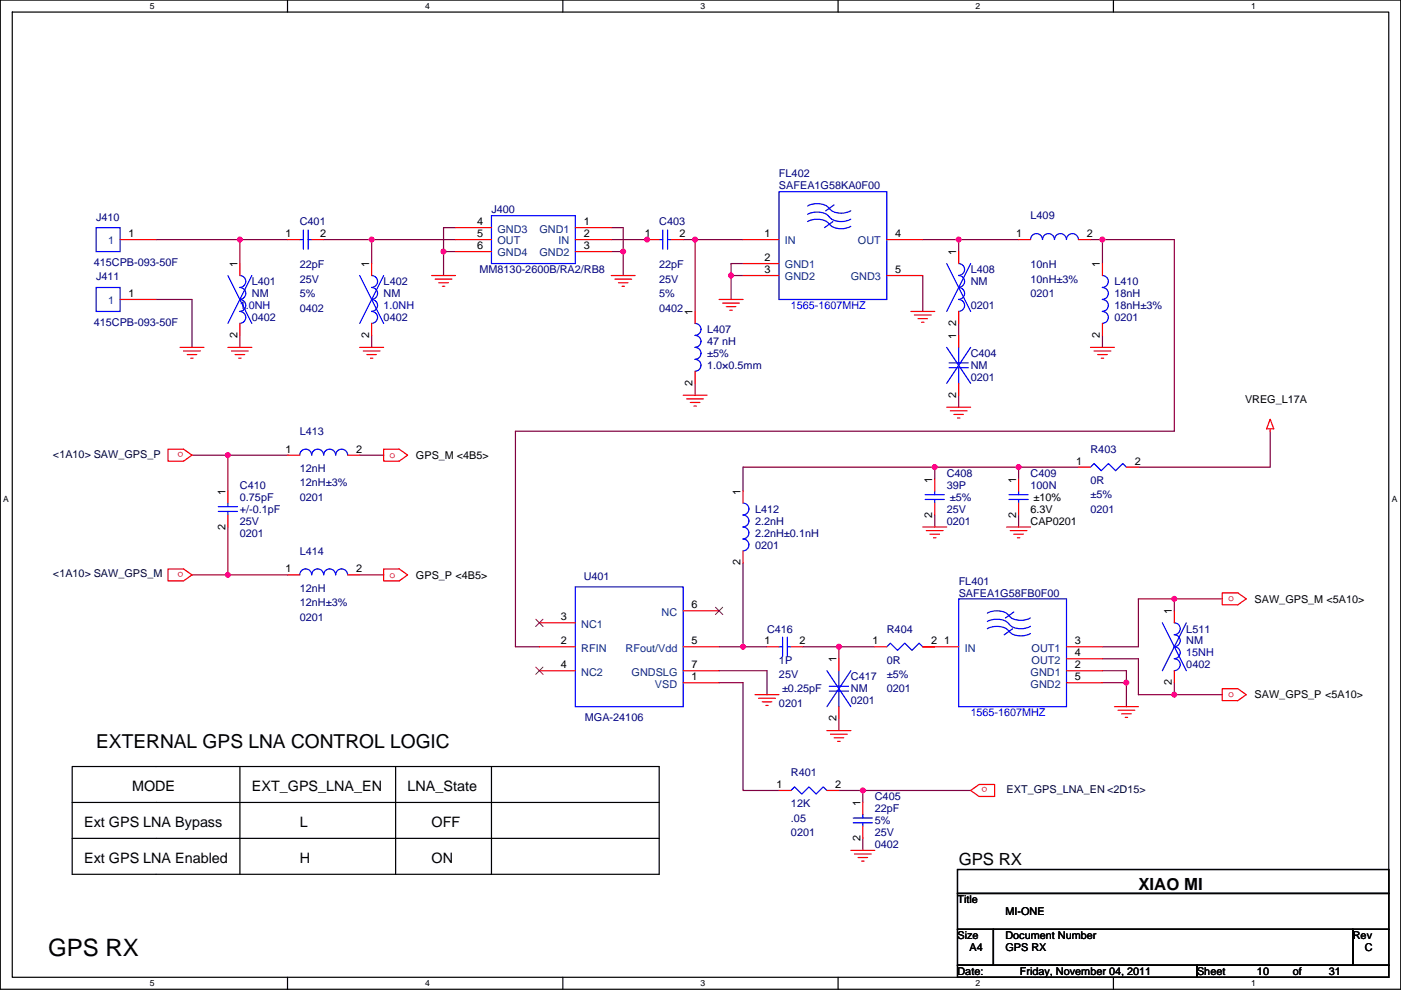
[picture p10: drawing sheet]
<svg xmlns="http://www.w3.org/2000/svg" width="297mm" height="210mm" viewBox="0 0 297 210" stroke-linecap="round" stroke-linejoin="round" font-family="sans-serif">
<path d="M.1 0h296.9v209.8h-296.9zM2.6 2.6h291.8v204.7h-291.8z" fill="none" stroke="#000" stroke-width=".25"/>
<g fill="#fff">
<path d="M31.8 .3h1v2h-1z"/>
<path d="M31.8 207.5h1v2.1h-1z"/>
</g>
<path d="M61 0v2.6M61 207.3v2.5" fill="none" stroke="#000" stroke-width=".25"/>
<g fill="#fff">
<path d="M90.1 .3h1v2h-1z"/>
<path d="M90.1 207.5h1v2.1h-1z"/>
</g>
<path d="M119.3 0v2.6M119.3 207.3v2.5" fill="none" stroke="#000" stroke-width=".25"/>
<g fill="#fff">
<path d="M148.5 .3h1v2h-1z"/>
<path d="M148.5 207.5h1v2.1h-1z"/>
</g>
<path d="M177.7 0v2.6M177.7 207.3v2.5" fill="none" stroke="#000" stroke-width=".25"/>
<g fill="#fff">
<path d="M206.9 .3h1v2h-1z"/>
<path d="M206.9 207.5h1v2.1h-1z"/>
</g>
<path d="M236.1 0v2.6M236.1 207.3v2.5" fill="none" stroke="#000" stroke-width=".25"/>
<g fill="#fff">
<path d="M265.2 .3h1v2h-1z"/>
<path d="M265.2 207.5h1v2.1h-1z"/>
<path d="M.7 104.9h1.2v2.1h-1.2z"/>
<path d="M295.1 104.9h1.2v2.1h-1.2z"/>
</g>
<g fill="none" stroke="#000" stroke-width=".25">
<path d="M15.3 162.6h124.5v22.8h-124.5zM15.3 170.2h124.5M15.3 177.8h124.5M50.9 162.6v22.8M83.9 162.6v22.8M104.2 162.6v22.8M203 184.4h91.4v5.1h-91.4zM203 189.5h91.4v7.6h-91.4zM203 197.1h7.6v7.6h-7.6zM210.6 197.1h76.2v7.6h-76.2zM286.8 197.1h7.6v7.6h-7.6zM203 204.7h50.8v2.6h-50.8z"/>
<path d="M253.8 204.7h40.6v2.6h-40.6z"/>
</g>
<g fill="none" stroke="#800040" stroke-width=".25">
<path d="M33.1 50.8h17.8M50.9 50.8v5.1M50.9 50.8h10.1M68.6 50.8h10.2M78.8 50.8h17.8M78.8 50.8v5.1M94 53.4v5M96.6 48.3h-2.6v5.1h2.6M129.6 50.8h7.6M129.6 48.3h2.5v5.1M129.6 53.4h2.5M132.1 53.4v5"/>
<path d="M144.8 50.8h2.6M147.4 50.8h10.1M147.4 50.8v15.3M155 58.4v5.1M157.5 55.9h-2.5v2.5h2.5M195.6 58.4v7.7M195.6 50.8h7.7M203.3 50.8v2.6M203.3 50.8h12.7M231.2 50.8h2.5M233.7 50.8v5.1M233.7 50.8h15.3v40.7h-139.7v45.7h5.1"/>
<path d="M33.1 63.5h7.6v10.2M50.9 71.1v2.6M78.8 71.1v2.6M203.3 68.6v2.5M233.7 71.1v2.6M40.7 96.5h7.6v7.7M48.3 96.5h12.7M76.3 96.5h5M147.4 81.3v2.5M198.2 99.1h17.8M198.2 99.1v2.5M198.2 99.1h-40.7v5.1"/>
<path d="M203.3 83.8v2.6M216 99.1v2.5M216 99.1h12.7M269.3 91.5v7.6h-27.9M48.3 111.8v10.1M157.5 119.4v17.8M198.2 109.2v2.6M216 109.2v2.6M40.7 121.9h7.6M48.3 121.9h12.7M76.3 121.9h5M152.5 137.2h5"/>
<path d="M157.5 137.2h5.1M170.2 137.2h7.7v2.5M177.9 137.2h7.6M195.6 137.2h2.6M233.7 139.7h7.7v7.6h7.6M249 127h10.1M249 129.6v-2.6h-7.6v10.2h-7.7M152.5 142.3h10.1v5M152.5 144.8h5v22.9h7.7M177.9 152.4v2.6M233.7 142.3h5.1v2.5M233.7 144.8h5.1"/>
<path d="M238.8 144.8v5.1M249 144.8v2.5M249 147.3h10.1M177.9 167.7h5v2.5M182.9 167.7h22.9M182.9 177.8v2.6"/>
</g>
<g fill="#f0f" stroke="#f0f" stroke-width=".25">
<circle cx="50.8" cy="50.8" r=".5"/>
<circle cx="94" cy="53.3" r=".5"/>
<circle cx="132.1" cy="53.3" r=".5"/>
<circle cx="155" cy="58.4" r=".5"/>
<circle cx="147.4" cy="50.8" r=".5"/>
<circle cx="182.9" cy="167.6" r=".5"/>
<circle cx="177.8" cy="137.2" r=".5"/>
<circle cx="238.8" cy="144.8" r=".5"/>
<circle cx="249" cy="147.3" r=".5"/>
<circle cx="157.5" cy="137.2" r=".5"/>
<circle cx="215.9" cy="99.1" r=".5"/>
<circle cx="198.2" cy="99.1" r=".5"/>
<circle cx="48.3" cy="96.5" r=".5"/>
<circle cx="48.3" cy="121.9" r=".5"/>
<circle cx="249" cy="127" r=".5"/>
<circle cx="233.7" cy="50.8" r=".5"/>
<circle cx="78.8" cy="50.8" r=".5"/>
<circle cx="137.2" cy="50.8" r=".5"/>
<circle cx="203.2" cy="50.8" r=".5"/>
</g>
<g fill="none" stroke="#f00" stroke-width=".25">
<path d="M25.5 50.8h7.6M50.9 55.9v2.5M61 50.8h2.6M66.1 50.8h2.5M78.8 55.9v2.5M91.5 58.4h5.1M92.3 59.2h3.5M93 60h2.1M96.6 48.3h7.6M96.6 50.8h7.6M96.6 53.4h7.6M122 48.3h7.6"/>
<path d="M122 50.8h7.6M122 53.4h7.6M129.6 58.4h5.1M130.4 59.2h3.5M131.1 60h2.1M137.2 50.8h2.6M142.3 50.8h2.5M157.5 50.8h7.7M157.5 58.4h7.7M157.5 55.9h7.7M188 50.8h7.6M188 58.4h7.6"/>
<path d="M203.3 53.4v2.5M216 50.8h2.5M228.7 50.8h2.5M233.7 55.9v2.5M25.5 63.5h7.6M38.2 73.7h5M38.9 74.4h3.6M39.7 75.2h2M40.4 76h.6M48.3 73.7h5.1M49.1 74.4h3.5M49.8 75.2h2.1"/>
<path d="M50.6 76h.5M50.9 68.6v2.5M76.3 73.7h5M77 74.4h3.6M77.8 75.2h2M78.5 76h.6M78.8 68.6v2.5M93.8 60.7h.5M131.9 60.7h.5M147.4 66.1v2.5M147.4 78.8v2.5M152.5 63.5h5"/>
<path d="M153.2 64.3h3.6M154 65h2M154.7 65.8h.6M193.1 66.1h5.1M193.9 66.8h3.5M194.6 67.6h2.1M195.4 68.3h.5M203.3 71.1v2.6M203.3 66.1v2.5M231.2 73.7h5.1M232 74.4h3.5M232.7 75.2h2.1"/>
<path d="M233.5 76h.5M233.7 68.6v2.5M35.6 95.3h3.3l1.8 1.2-1.8 1.3h-3.3zM61 96.5h2.6M73.7 96.5h2.6M81.3 95.3h3.3l1.8 1.2-1.8 1.3h-3.3zM144.8 83.8h5.1M145.6 84.6h3.6M146.4 85.4h2M147.1 86.1h.5M200.7 86.4h5.1M201.5 87.1h3.5"/>
<path d="M202.2 87.9h2.1M203 88.7h.5M203.3 81.3v2.5M228.7 99.1h2.5M238.8 99.1h2.6M269.3 91v.5M269.3 88.9l.8 2.1h-1.6zM48.3 104.2v2.5M48.3 109.2v2.6M157.5 104.2v2.5M157.5 116.9v2.5M195.6 111.8h5.1"/>
<path d="M196.4 112.5h3.6M197.2 113.3h2M197.9 114.1h.5M198.2 101.6v2.6M198.2 106.7v2.5M213.4 111.8h5.1M214.2 112.5h3.5M214.9 113.3h2.1M215.7 114.1h.5M216 101.6v2.6M216 106.7v2.5M35.6 120.7h3.3l1.8 1.2-1.8 1.3h-3.3z"/>
<path d="M61 121.9h2.6M73.7 121.9h2.6M81.3 120.7h3.3l1.8 1.2-1.8 1.3h-3.3zM114.4 132.1h7.6M114.4 137.2h7.6M144.8 129.6h7.7M144.8 137.2h7.7M162.6 137.2h2.6M167.7 137.2h2.5M177.9 139.7v2.6M185.5 137.2h2.5M198.2 137.2h-2.6h7.7"/>
<path d="M226.1 137.2h7.6M226.1 139.7h7.6M249 129.6v2.5M259.1 125.8h3.3l1.8 1.2-1.8 1.3h-3.3zM114.4 142.3h7.6M144.8 142.3h7.7M144.8 144.8h7.7M160.1 147.3h5.1M160.8 148.1h3.6M161.6 148.9h2M162.4 149.6h.5M175.3 155h5.1"/>
<path d="M176.1 155.7h3.5M176.8 156.5h2.1M177.6 157.2h.5M177.9 149.9v2.5M226.1 142.3h7.6M226.1 144.8h7.6M236.3 149.9h5.1M237 150.6h3.6M237.8 151.4h2M238.6 152.2h.5M249 142.3v2.5M259.1 146.1h3.3l1.8 1.2-1.8 1.3h-3.3z"/>
<path d="M165.2 167.7h2.5M175.3 167.7h2.6M182.9 170.2v2.5M182.9 175.3v2.5M205.8 167.7l1.8-1.3h3.3v2.5h-3.3zM180.4 180.4h5.1M181.2 181.1h3.5M181.9 181.9h2.1M182.7 182.6h.5"/>
</g>
<g fill="none" stroke="#00f" stroke-width=".25">
<path d="M20.4 48.3h5.1v5.1h-5.1zM48.3 58.4l5.1 10.2M50.8 58.4a1.26 1.26 0 0 1 1.3 1.3 1.26 1.26 0 0 1-1.3 1.3 1.27 1.27 0 0 1 1.3 1.2 1.27 1.27 0 0 1-1.3 1.3 1.27 1.27 0 0 1 1.3 1.3 1.27 1.27 0 0 1-1.3 1.2 1.27 1.27 0 0 1 1.3 1.3 1.27 1.27 0 0 1-1.3 1.3M53.4 58.4l-5.1 10.2M63.6 50.8h.7M64.3 48.8v4.1M65.3 48.8v4.1M65.3 50.8h.8M76.3 58.4l5 10.2M78.8 58.4a1.26 1.26 0 0 1 1.2 1.3 1.26 1.26 0 0 1-1.2 1.3 1.27 1.27 0 0 1 1.2 1.2 1.27 1.27 0 0 1-1.2 1.3 1.27 1.27 0 0 1 1.2 1.3 1.27 1.27 0 0 1-1.2 1.2 1.27 1.27 0 0 1 1.2 1.3 1.27 1.27 0 0 1-1.2 1.3M81.3 58.4l-5 10.2M104.2 45.7h17.8v10.2h-17.8z"/>
<path d="M139.8 50.8h.7M140.5 48.8v4.1M141.5 48.8v4.1M141.5 50.8h.8M165.2 40.7h22.8v22.8h-22.8zM171.2 43.7a4.2 4.2 0 0 1 4.4 .2l.1 .3M171.2 47a4.2 4.2 0 0 1 4.4 .2l.1 .3M171.2 45.5a4.2 4.2 0 0 1 4.4 .2l.1 .3M175.9 46a3.4 3.4 0 0 0 3.8 .8l.7-.3M175.9 47.5a3.4 3.4 0 0 0 3.8 .8l.7-.3M175.9 44.2a3.4 3.4 0 0 0 3.8 .8l.7-.3M176.6 47l-1.8 1.3"/>
<path d="M176.8 43.5l-1.7 1.2M200.7 55.9l5.1 10.2M203.2 55.9a1.26 1.26 0 0 1 1.3 1.3 1.26 1.26 0 0 1-1.3 1.2M203.2 58.4a1.26 1.26 0 0 1 1.3 1.3 1.26 1.26 0 0 1-1.3 1.3 1.27 1.27 0 0 1 1.3 1.2 1.27 1.27 0 0 1-1.3 1.3 1.27 1.27 0 0 1 1.3 1.3 1.27 1.27 0 0 1-1.3 1.2M205.8 55.9l-5.1 10.2M228.6 50.8a1.27 1.27 0 0 0-1.2-1.2 1.27 1.27 0 0 0-1.3 1.2 1.27 1.27 0 0 0-1.3-1.2 1.27 1.27 0 0 0-1.2 1.2 1.27 1.27 0 0 0-1.3-1.2 1.27 1.27 0 0 0-1.3 1.2 1.26 1.26 0 0 0-1.2-1.2 1.26 1.26 0 0 0-1.3 1.2M233.7 58.4a1.26 1.26 0 0 1 1.3 1.3 1.26 1.26 0 0 1-1.3 1.3 1.27 1.27 0 0 1 1.3 1.2 1.27 1.27 0 0 1-1.3 1.3 1.27 1.27 0 0 1 1.3 1.3 1.27 1.27 0 0 1-1.3 1.2 1.27 1.27 0 0 1 1.3 1.3 1.27 1.27 0 0 1-1.3 1.3M20.4 61h5.1v5.1h-5.1zM147.4 68.6a1.26 1.26 0 0 1 1.2 1.3 1.26 1.26 0 0 1-1.2 1.2 1.27 1.27 0 0 1 1.2 1.3 1.27 1.27 0 0 1-1.2 1.3 1.27 1.27 0 0 1 1.2 1.2 1.27 1.27 0 0 1-1.2 1.3 1.27 1.27 0 0 1 1.2 1.3 1.27 1.27 0 0 1-1.2 1.2M200.7 73.7l5.1 7.6M201.2 77h4.1M201.2 78h4.1"/>
<path d="M203.3 73.7v3.3M203.3 78v3.3M205.8 73.7l-5.1 7.6M63.6 96.5a1.26 1.26 0 0 1 1.2-1.2 1.26 1.26 0 0 1 1.3 1.2 1.27 1.27 0 0 1 1.2-1.2 1.27 1.27 0 0 1 1.3 1.2 1.27 1.27 0 0 1 1.3-1.2 1.27 1.27 0 0 1 1.3 1.2 1.27 1.27 0 0 1 1.2-1.2 1.27 1.27 0 0 1 1.3 1.2M231.2 99.1l.8-.8 1.5 1.5 1.5-1.5 1.5 1.5 1.6-1.5 .7 .8M46.3 107.5h4.1M46.3 108.5h4.1M48.3 106.7v.8M48.3 108.5v.7M157.5 106.7a1.26 1.26 0 0 1 1.3 1.3 1.26 1.26 0 0 1-1.3 1.2 1.27 1.27 0 0 1 1.3 1.3 1.27 1.27 0 0 1-1.3 1.3M157.5 111.8a1.26 1.26 0 0 1 1.3 1.2 1.26 1.26 0 0 1-1.3 1.3M157.5 114.3a1.26 1.26 0 0 1 1.3 1.3 1.26 1.26 0 0 1-1.3 1.2"/>
<path d="M196.1 104.9h4.1M196.1 105.9h4.1M198.2 104.2v.7M198.2 105.9v.8M213.9 104.9h4.1M213.9 105.9h4.1M216 104.2v.7M216 105.9v.8M63.6 121.9a1.26 1.26 0 0 1 1.2-1.2 1.26 1.26 0 0 1 1.3 1.2 1.27 1.27 0 0 1 1.2-1.2 1.27 1.27 0 0 1 1.3 1.2 1.27 1.27 0 0 1 1.3-1.2 1.27 1.27 0 0 1 1.3 1.2 1.27 1.27 0 0 1 1.2-1.2 1.27 1.27 0 0 1 1.3 1.2M122 124.5h22.8v25.4h-22.8zM165.2 137.2h.7M165.9 135.1v4.1"/>
<path d="M166.9 135.1v4.1M166.9 137.2h.8M188 137.2l.8-.8 1.5 1.5 1.5-1.5 1.6 1.5 1.5-1.5 .7 .8M203.3 127h22.8v22.9h-22.8zM209.3 130a4.2 4.2 0 0 1 4.4 .3l.1 .3M209.3 133.3a4.2 4.2 0 0 1 4.4 .3l.1 .3M209.3 131.8a4.2 4.2 0 0 1 4.4 .3l.1 .2M214 132.3a3.4 3.4 0 0 0 3.8 .9l.7-.4M214 133.9a3.4 3.4 0 0 0 3.8 .8l.7-.3M214 130.6a3.4 3.4 0 0 0 3.8 .8l.7-.3M214.7 133.4l-1.8 1.2M214.9 129.8l-1.7 1.3"/>
<path d="M246.4 132.1l5.1 10.2M249 132.1a1.26 1.26 0 0 1 1.2 1.3 1.26 1.26 0 0 1-1.2 1.2 1.27 1.27 0 0 1 1.2 1.3 1.27 1.27 0 0 1-1.2 1.3 1.27 1.27 0 0 1 1.2 1.2 1.27 1.27 0 0 1-1.2 1.3 1.27 1.27 0 0 1 1.2 1.3 1.27 1.27 0 0 1-1.2 1.2M251.5 132.1l-5.1 10.2M175.3 142.3l5.1 7.6M175.8 145.6h4.1M175.8 146.6h4.1M177.9 142.3v3.3M177.9 146.6v3.3M180.4 142.3l-5.1 7.6M167.7 167.7l.8-.8 1.5 1.5 1.5-1.5 1.5 1.5 1.6-1.5 .7 .8M180.9 173.5h4.1M180.9 174.5h4.1"/>
<path d="M182.9 172.7v.8M182.9 174.5v.8"/>
</g>
<path d="M113.6 131.3l1.5 1.6M115.1 131.3l-1.5 1.6M151.7 128.8l1.5 1.5M153.2 128.8l-1.5 1.5M113.6 141.5l1.5 1.5M115.1 141.5l-1.5 1.5" fill="none" stroke="#804000" stroke-width=".21"/>
<text font-size="5.1" x="10.2" y="202.7">GPS RX</text>
<text font-size="4.1" x="20.4" y="158.6">EXTERNAL GPS LNA CONTROL LOGIC</text>
<g font-size="3.6">
<text x="203.3" y="183.6">GPS RX</text>
<text x="241.4" y="188.7">XIAO MI</text>
</g>
<g font-size="3">
<text x="28" y="167.9">MODE</text>
<text x="53.4" y="167.9">EXT_GPS_LNA_EN</text>
<text x="86.4" y="167.9">LNA_State</text>
<text x="17.8" y="175.5">Ext GPS LNA Bypass</text>
<text x="63.6" y="175.5">L</text>
<text x="91.5" y="175.5">OFF</text>
<text x="17.8" y="183.1">Ext GPS LNA Enabled</text>
<text x="63.6" y="183.1">H</text>
<text x="91.5" y="183.1">ON</text>
</g>
<g font-size="2.3" fill="#000080">
<text x="165.2" y="37.6">FL402</text>
<text x="165.2" y="40.2">SAFEA1G58KA0F00</text>
<text x="20.4" y="46.8">J410</text>
<text x="63.6" y="47.8">C401</text>
<text x="104.2" y="45.3">J400</text>
<text x="139.8" y="47.8">C403</text>
<text x="218.5" y="46.5">L409</text>
<text x="19.9" y="56.4">415CPB-093-50F</text>
<text x="20.4" y="59.5">J411</text>
<text x="63.6" y="56.9">22pF</text>
<text x="63.6" y="60">25V</text>
<text x="101.7" y="58">MM8130-2600B/RA2/RB8</text>
<text x="139.8" y="56.9">22pF</text>
<text x="139.8" y="60">25V</text>
<text x="205.8" y="58">L408</text>
<text x="218.5" y="56.9">10nH</text>
<text x="218.5" y="60">10nH±3%</text>
<text x="53.4" y="60.5">L401</text>
<text x="53.4" y="63">NM</text>
<text x="63.6" y="63">5%</text>
<text x="81.3" y="60.5">L402</text>
<text x="81.3" y="63">NM</text>
<text x="139.8" y="63">5%</text>
<text x="205.8" y="60.5">NM</text>
<text x="205.8" y="65.6">0201</text>
<text x="218.5" y="63">0201</text>
<text x="236.3" y="60.5">L410</text>
<text x="236.3" y="63">18nH</text>
<text x="236.3" y="65.6">18nH±3%</text>
<text x="19.9" y="69.1">415CPB-093-50F</text>
<text x="53.4" y="68.1">0402</text>
<text x="63.6" y="66.1">0402</text>
<text x="81.3" y="68.1">0402</text>
<text x="139.8" y="66.1">0402</text>
<text x="149.9" y="70.7">L407</text>
<text x="236.3" y="68.1">0201</text>
<text x="149.9" y="73.2">47 nH</text>
<text x="149.9" y="75.7">±5%</text>
<text x="205.8" y="75.7">C404</text>
<text x="149.9" y="78.3">1.0×0.5mm</text>
<text x="205.8" y="78.3">NM</text>
<text x="205.8" y="80.8">0201</text>
<text x="63.6" y="92.2">L413</text>
<text x="63.6" y="100.1">12nH</text>
<text x="200.7" y="101.1">C408</text>
<text x="218.5" y="101.1">C409</text>
<text x="231.2" y="96.1">R403</text>
<text x="50.9" y="103.7">C410</text>
<text x="50.9" y="106.2">0.75pF</text>
<text x="63.6" y="103.2">12nH±3%</text>
<text x="63.6" y="106.2">0201</text>
<text x="200.7" y="103.7">39P</text>
<text x="201.4" y="106.2">±5%</text>
<text x="218.5" y="103.7">100N</text>
<text x="231.2" y="102.7">0R</text>
<text x="231.2" y="105.7">±5%</text>
<text x="50.9" y="113.8">0201</text>
<text x="50.9" y="111.3">25V</text>
<text x="50.9" y="108.8">+/-0.1pF</text>
<text x="160.1" y="108.8">L412</text>
<text x="160.1" y="111.3">2.2nH</text>
<text x="160.1" y="113.8">2.2nH±0.1nH</text>
<text x="200.7" y="108.8">25V</text>
<text x="200.7" y="111.3">0201</text>
<text x="231.2" y="108.8">0201</text>
<text x="63.6" y="117.6">L414</text>
<text x="160.1" y="116.4">0201</text>
<text x="63.6" y="125.5">12nH</text>
<text x="123.8" y="123">U401</text>
<text x="203.3" y="124">FL401</text>
<text x="63.6" y="128.6">12nH±3%</text>
<text x="63.6" y="131.6">0201</text>
<text x="203.3" y="126.5">SAFEA1G58FB0F00</text>
<text x="162.6" y="134.2">C416</text>
<text x="188" y="134.2">R404</text>
<text x="251.5" y="134.2">L511</text>
<text x="251.5" y="136.7">NM</text>
<text x="165.2" y="140.8">1P</text>
<text x="165.2" y="143.8">25V</text>
<text x="188" y="140.8">0R</text>
<text x="188" y="143.8">±5%</text>
<text x="251.5" y="141.8">0402</text>
<text x="165.2" y="149.9">0201</text>
<text x="165.8" y="146.9">±0.25pF</text>
<text x="180.4" y="144.3">C417</text>
<text x="180.4" y="146.9">NM</text>
<text x="180.4" y="149.4">0201</text>
<text x="188" y="146.9">0201</text>
<text x="124" y="153">MGA-24106</text>
<text x="167.7" y="164.6">R401</text>
<text x="167.7" y="171.2">12K</text>
<text x="185.5" y="169.7">C405</text>
<text x="185.5" y="172.3">22pF</text>
<text x="167.7" y="174.3">.05</text>
<text x="167.7" y="177.3">0201</text>
<text x="185.5" y="179.9">0402</text>
<text x="185.5" y="177.3">25V</text>
<text x="185.5" y="174.8">5%</text>
</g>
<g font-size="2.3">
<text x="101.2" y="47.8">4</text>
<text x="123.8" y="47.8">1</text>
<text x="27.2" y="50.3">1</text>
<text x="60.5" y="50.3">1</text>
<text x="67.9" y="50.3">2</text>
<text x="101.2" y="50.3">5</text>
<text x="101.2" y="52.8">6</text>
<text x="123.8" y="50.3">2</text>
<text x="123.8" y="52.8">3</text>
<text x="136.7" y="50.3">1</text>
<text x="144.1" y="50.3">2</text>
<text x="162.1" y="50.3">1</text>
<text x="189.8" y="50.3">4</text>
<text x="215.5" y="50.3">1</text>
<text x="230.4" y="50.3">2</text>
<text x="50.3" y="56.7" transform="rotate(-90 50.3 56.7)">1</text>
<text x="78.3" y="56.7" transform="rotate(-90 78.3 56.7)">1</text>
<text x="162.1" y="57.9">3</text>
<text x="162.1" y="55.4">2</text>
<text x="189.8" y="57.9">5</text>
<text x="202.7" y="54.1" transform="rotate(-90 202.7 54.1)">1</text>
<text x="233.2" y="56.7" transform="rotate(-90 233.2 56.7)">1</text>
<text x="27.2" y="63">1</text>
<text x="50.3" y="71.7" transform="rotate(-90 50.3 71.7)">2</text>
<text x="78.3" y="71.7" transform="rotate(-90 78.3 71.7)">2</text>
<text x="146.9" y="66.8" transform="rotate(-90 146.9 66.8)">1</text>
<text x="202.7" y="71.9" transform="rotate(-90 202.7 71.9)">1</text>
<text x="202.7" y="69.1" transform="rotate(-90 202.7 69.1)">2</text>
<text x="233.2" y="71.7" transform="rotate(-90 233.2 71.7)">2</text>
<text x="146.9" y="81.8" transform="rotate(-90 146.9 81.8)">2</text>
<text x="202.7" y="84.4" transform="rotate(-90 202.7 84.4)">2</text>
<text x="264" y="85.4">VREG_L17A</text>
<text x="60.5" y="96">1</text>
<text x="75.5" y="96">2</text>
<text x="88.2" y="97.3">GPS_M &lt;4B5&gt;</text>
<text x="228.2" y="98.6">1</text>
<text x="240.6" y="98.6">2</text>
<text x="47.8" y="104.9" transform="rotate(-90 47.8 104.9)">1</text>
<text x="157" y="104.9" transform="rotate(-90 157 104.9)">1</text>
<text x="197.7" y="102.4" transform="rotate(-90 197.7 102.4)">1</text>
<text x="215.4" y="102.4" transform="rotate(-90 215.4 102.4)">1</text>
<text x="219.1" y="106.2">±10%</text>
<text x="47.8" y="112.3" transform="rotate(-90 47.8 112.3)">2</text>
<text x="197.7" y="109.8" transform="rotate(-90 197.7 109.8)">2</text>
<text x="215.4" y="109.8" transform="rotate(-90 215.4 109.8)">2</text>
<text x="218.5" y="111.3">CAP0201</text>
<text x="218.5" y="108.8">6.3V</text>
<text x="157" y="119.9" transform="rotate(-90 157 119.9)">2</text>
<text x="60.5" y="121.4">1</text>
<text x="75.5" y="121.4">2</text>
<text x="88.2" y="122.7">GPS_P &lt;4B5&gt;</text>
<text x="118.9" y="131.6">3</text>
<text x="146.6" y="129">6</text>
<text x="248.5" y="130.3" transform="rotate(-90 248.5 130.3)">1</text>
<text x="266" y="127.8">SAW_GPS_M &lt;5A10&gt;</text>
<text x="118.9" y="136.7">2</text>
<text x="146.6" y="136.7">5</text>
<text x="162.1" y="136.7">1</text>
<text x="169.5" y="136.7">2</text>
<text x="185" y="136.7">1</text>
<text x="197.4" y="136.7">2</text>
<text x="200.2" y="136.7">1</text>
<text x="227.9" y="136.7">3</text>
<text x="118.9" y="141.7">4</text>
<text x="146.6" y="141.7">7</text>
<text x="177.3" y="140.5" transform="rotate(-90 177.3 140.5)">1</text>
<text x="227.9" y="139.2">4</text>
<text x="227.9" y="141.7">2</text>
<text x="146.6" y="144.3">1</text>
<text x="227.9" y="144.3">5</text>
<text x="248.5" y="145.3" transform="rotate(-90 248.5 145.3)">2</text>
<text x="266" y="148.1">SAW_GPS_P &lt;5A10&gt;</text>
<text x="177.3" y="153" transform="rotate(-90 177.3 153)">2</text>
<text x="164.7" y="167.1">1</text>
<text x="177.1" y="167.1">2</text>
<text x="182.4" y="171" transform="rotate(-90 182.4 171)">1</text>
<text x="182.4" y="178.4" transform="rotate(-90 182.4 178.4)">2</text>
<text x="203" y="191.6">Title</text>
<text x="213.2" y="194.1">MI-ONE</text>
<text x="203" y="199.2">Size</text>
<text x="205.5" y="201.7">A4</text>
<text x="213.2" y="199.2">Document Number</text>
<text x="213.2" y="201.7">GPS RX</text>
<text x="286.8" y="199.2">Rev</text>
<text x="289.4" y="201.7">C</text>
<text x="203" y="206.8">Date:</text>
<text x="216.2" y="206.8">Friday, November 04, 2011</text>
<text x="253.8" y="206.8">Sheet</text>
<text x="266.5" y="206.8">10</text>
<text x="274.1" y="206.8">of</text>
<text x="281.7" y="206.8">31</text>
</g>
<g font-size="2.3" fill="#004080">
<text x="22.9" y="51.9">1</text>
<text x="105.5" y="49.3">GND3</text>
<text x="105.5" y="51.9">OUT</text>
<text x="114.4" y="49.3">GND1</text>
<text x="118.4" y="51.9">IN</text>
<text x="166.4" y="51.9">IN</text>
<text x="181.9" y="51.9">OUT</text>
<text x="105.5" y="54.4">GND4</text>
<text x="114.4" y="54.4">GND2</text>
<text x="166.4" y="59.5">GND2</text>
<text x="166.4" y="56.9">GND1</text>
<text x="180.4" y="59.5">GND3</text>
<text x="22.9" y="64.6">1</text>
<text x="140.3" y="130.6">NC</text>
<text x="123.3" y="133.1">NC1</text>
<text x="123.3" y="138.2">RFIN</text>
<text x="123.3" y="143.3">NC2</text>
<text x="132.6" y="138.2">RFout/Vdd</text>
<text x="133.9" y="143.3">GNDSLG</text>
<text x="204.5" y="138.2">IN</text>
<text x="218.5" y="143.3">GND1</text>
<text x="218.7" y="138.2">OUT1</text>
<text x="218.7" y="140.8">OUT2</text>
<text x="138.9" y="145.8">VSD</text>
<text x="218.5" y="145.8">GND2</text>
</g>
<g font-size="2.3" fill="#0000a0">
<text x="50.9" y="65.6">1.0NH</text>
<text x="81.3" y="65.6">1.0NH</text>
<text x="251.5" y="139.2">15NH</text>
</g>
<g font-size="2.3" fill="#00f">
<text x="167.7" y="65.6">1565-1607MHZ</text>
<text x="205.8" y="151.9">1565-1607MHZ</text>
</g>
<g font-size="2.3" fill="#f00">
<text x="38.9" y="95.9" transform="rotate(180 38.9 95.9)">o</text>
<text x="82.6" y="97.1">o</text>
<text x="38.9" y="121.3" transform="rotate(180 38.9 121.3)">o</text>
<text x="82.6" y="122.5">o</text>
<text x="260.4" y="127.6">o</text>
<text x="260.4" y="147.9">o</text>
<text x="209.4" y="167" transform="rotate(180 209.4 167)">o</text>
</g>
<g font-size="2.3" fill="#000040">
<text x="11.2" y="97.1">&lt;1A10&gt; SAW_GPS_P</text>
<text x="11.2" y="122.5">&lt;1A10&gt; SAW_GPS_M</text>
<text x="213.4" y="168.2">EXT_GPS_LNA_EN &lt;2D15&gt;</text>
</g>
<g font-size="1.8">
<text x="31.8" y="1.9">5</text>
<text x="90.1" y="1.9">4</text>
<text x="148.5" y="1.9">3</text>
<text x="206.9" y="1.9">2</text>
<text x="265.2" y="1.9">1</text>
<text x=".7" y="106.6">A</text>
<text x="295.1" y="106.6">A</text>
<text x="31.8" y="209.2">5</text>
<text x="90.1" y="209.2">4</text>
<text x="148.5" y="209.2">3</text>
<text x="206.9" y="209.2">2</text>
<text x="265.2" y="209.2">1</text>
</g>
</svg>
